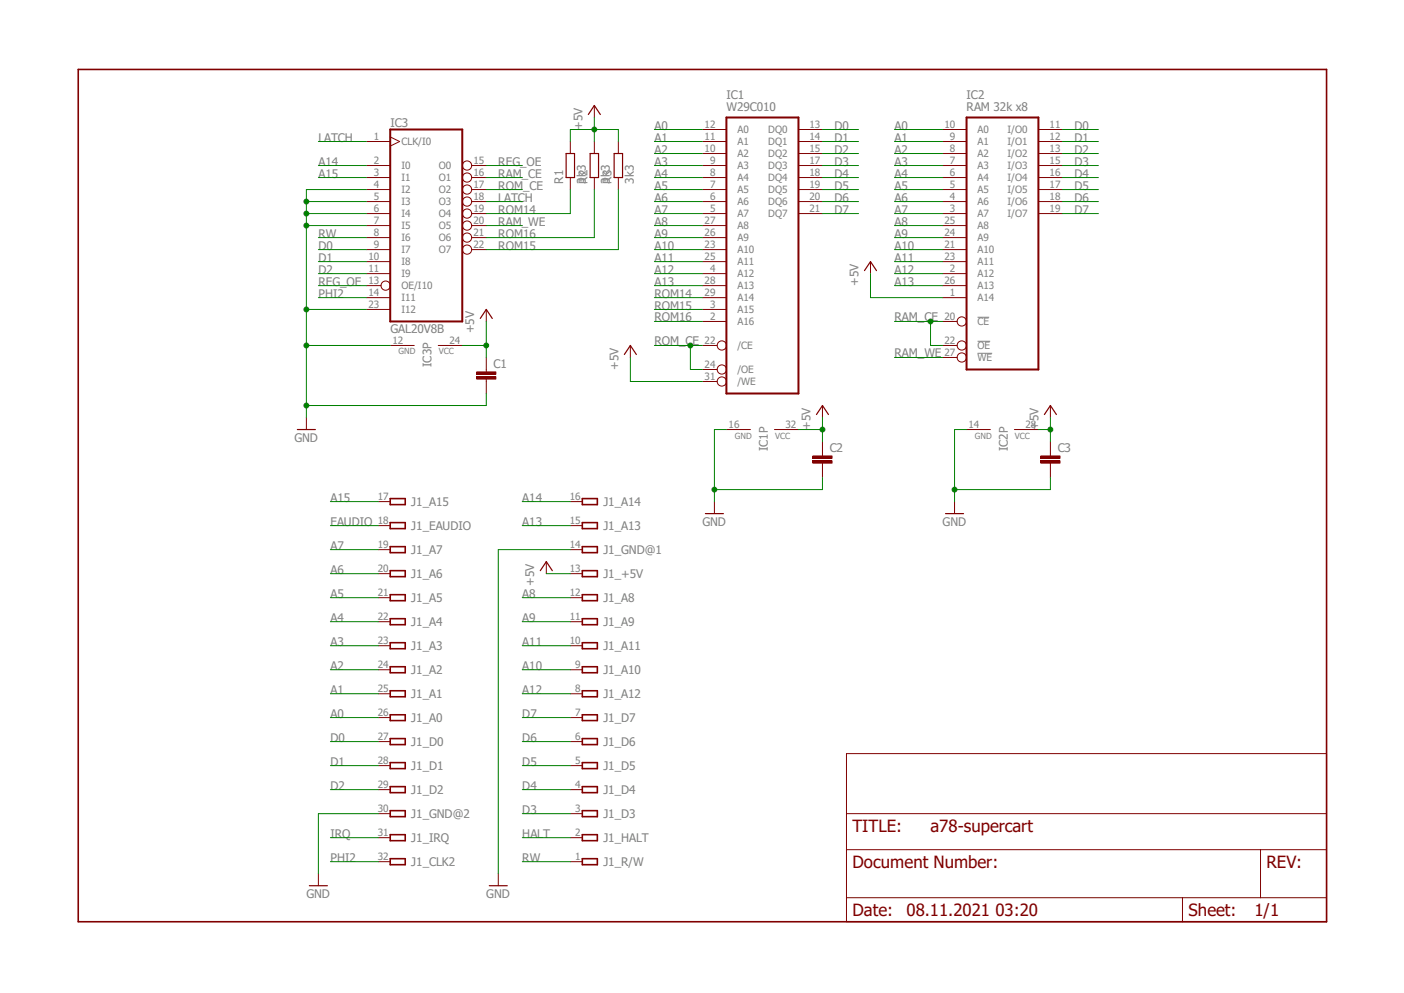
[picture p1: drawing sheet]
<svg xmlns="http://www.w3.org/2000/svg" width="297mm" height="210mm" viewBox="0 0 297 210" stroke-linecap="round" stroke-linejoin="round" font-family="sans-serif">
<path d="M16 14.4l265 181.1M281 14.4l-265 181.1" fill="none" stroke="#fff" stroke-width=".21"/>
<path d="M206.8 72.2h2.7M206.8 67.1h2.5M206.8 74.7h3.1" fill="none" stroke="#808080" stroke-width=".21"/>
<g fill="none" stroke="#800000" stroke-width=".34">
<path d="M82.5 105.5h3.2v1.2h-3.2zM82.5 110.5h3.2v1.3h-3.2zM82.5 115.6h3.2v1.3h-3.2zM123.2 105.5h3.2v1.2h-3.2zM123.2 110.5h3.2v1.3h-3.2zM123.2 115.6h3.2v1.3h-3.2zM82.5 120.7h3.2v1.3h-3.2zM82.5 125.8h3.2v1.2h-3.2zM82.5 130.9h3.2v1.2h-3.2zM82.5 135.9h3.2v1.3h-3.2zM123.2 120.7h3.2v1.3h-3.2zM123.2 125.8h3.2v1.2h-3.2z"/>
<path d="M123.2 130.9h3.2v1.2h-3.2zM123.2 135.9h3.2v1.3h-3.2zM82.5 141h3.2v1.3h-3.2zM82.5 146.1h3.2v1.3h-3.2zM82.5 151.2h3.2v1.2h-3.2zM82.5 156.2h3.2v1.3h-3.2zM123.2 141h3.2v1.3h-3.2zM123.2 146.1h3.2v1.3h-3.2zM123.2 151.2h3.2v1.2h-3.2zM123.2 156.2h3.2v1.3h-3.2zM82.5 161.3h3.2v1.3h-3.2zM82.5 166.4h3.2v1.2h-3.2z"/>
<path d="M82.5 171.4h3.2v1.3h-3.2zM82.5 176.5h3.2v1.3h-3.2zM123.2 161.3h3.2v1.3h-3.2zM123.2 166.4h3.2v1.2h-3.2zM123.2 171.4h3.2v1.3h-3.2zM123.2 176.5h3.2v1.3h-3.2zM82.5 181.6h3.2v1.3h-3.2zM123.2 181.6h3.2v1.3h-3.2z"/>
</g>
<g fill="none" stroke="#800000" stroke-width=".21">
<path d="M148.6 27.4h5.1M148.6 29.9h5.1M148.6 32.5h5.1M148.6 35h5.1M148.6 37.5h5.1M168.9 27.4h5.1M168.9 29.9h5.1M168.9 32.5h5.1M168.9 35h5.1M168.9 37.5h5.1M199.4 27.4h5.1M199.4 29.9h5.1"/>
<path d="M199.4 32.5h5.1M199.4 35h5.1M199.4 37.5h5.1M219.7 27.4h5M219.7 29.9h5M219.7 32.5h5M219.7 35h5M219.7 37.5h5M148.6 40.1h5.1M148.6 42.6h5.1M148.6 45.2h5.1M148.6 47.7h5.1"/>
<path d="M148.6 50.2h5.1M148.6 52.8h5.1M148.6 55.3h5.1M148.6 57.9h5.1M168.9 40.1h5.1M168.9 42.6h5.1M168.9 45.2h5.1M199.4 40.1h5.1M199.4 42.6h5.1M199.4 45.2h5.1M199.4 47.7h5.1M199.4 50.2h5.1"/>
<path d="M199.4 52.8h5.1M199.4 55.3h5.1M199.4 57.9h5.1M219.7 40.1h5M219.7 42.6h5M219.7 45.2h5M102.9 65.4v2.6M102.9 78.1v.6M148.6 60.4h5.1M148.6 62.9h5.1M148.6 65.4h5.1M148.6 68h5.1"/>
<path d="M148.6 73.1h3.1M148.6 78.1h3.1M199.4 60.4h5.1M199.4 62.9h5.1M199.4 68h3.1M199.4 73.1h3.1M199.4 75.6h3.1M102.9 80.2v.5M148.6 80.7h3.1M153.7 90.8h5M163.8 90.8h5.1M174 85.8v2.5"/>
<path d="M204.5 90.8h5M214.6 90.8h5.1M222.2 85.8v2.5M80 106.1h2.5M80 111.2h2.5M80 116.2h2.5M115.6 118.8v2.5M120.6 106.1h2.6M120.6 111.2h2.6M120.6 116.2h2.6M151.1 106.1v2.5M201.9 106.1v2.5"/>
<path d="M80 121.3h2.5M80 126.4h2.5M80 131.5h2.5M80 136.6h2.5M120.6 121.3h2.6M120.6 126.4h2.6M120.6 131.5h2.6M120.6 136.6h2.6M80 141.6h2.5M80 146.7h2.5M80 151.8h2.5M80 156.8h2.5"/>
<path d="M120.6 141.6h2.6M120.6 146.7h2.6M120.6 151.8h2.6M120.6 156.8h2.6M80 161.9h2.5M80 167h2.5M80 172.1h2.5M80 177.2h2.5M120.6 161.9h2.6M120.6 167h2.6M120.6 172.1h2.6M120.6 177.2h2.6"/>
<path d="M67.4 184.8v2.5M80 182.2h2.5M105.4 184.8v2.5M120.6 182.2h2.6"/>
<circle cx="152.7" cy="73.1" r=".98"/>
<circle cx="152.7" cy="78.1" r=".98"/>
<circle cx="203.5" cy="73.1" r=".98"/>
<circle cx="203.5" cy="68" r=".98"/>
<circle cx="203.5" cy="75.6" r=".98"/>
<circle cx="152.7" cy="80.7" r=".98"/>
</g>
<path d="M101.6 67.4l1.3-2 1.2 2M172.7 87.7l1.3-1.9 1.3 1.9M220.9 87.7l1.3-1.9 1.3 1.9M149.2 108.6h3.8M200 108.6h3.8M114.3 120.7l1.3-1.9 1.2 1.9M65.4 187.3h3.9M103.5 187.3h3.8" fill="none" stroke="#800000" stroke-width=".25"/>
<path d="M153.7 24.8h15.2v58.4h-15.2zM204.5 24.8h15.2v53.3h-15.2z" fill="none" stroke="#800000" stroke-width=".42"/>
<path d="M100.8 79.7h4.1v.5h-4.1z" fill-rule="evenodd" fill="#800000"/>
<path d="M100.8 79.7h4.1v.5h-4.1z" fill="none" stroke="#800000" stroke-width=".21"/>
<path d="M100.8 78.7h4.1v.5h-4.1z" fill-rule="evenodd" fill="#800000"/>
<path d="M100.8 78.7h4.1v.5h-4.1zM102.9 75.6v2.5M102.9 80.7v2.5M174 95.9v.5M174 98v.5" fill="none" stroke="#800000" stroke-width=".21"/>
<path d="M172 97.5h4v.5h-4z" fill-rule="evenodd" fill="#800000"/>
<path d="M172 97.5h4v.5h-4z" fill="none" stroke="#800000" stroke-width=".21"/>
<path d="M172 96.4h4v.5h-4z" fill-rule="evenodd" fill="#800000"/>
<path d="M172 96.4h4v.5h-4zM174 93.4v2.5M174 98.5v2.5M222.2 95.9v.5M222.2 98v.5" fill="none" stroke="#800000" stroke-width=".21"/>
<path d="M220.2 97.5h4v.5h-4z" fill-rule="evenodd" fill="#800000"/>
<path d="M220.2 97.5h4v.5h-4z" fill="none" stroke="#800000" stroke-width=".21"/>
<path d="M220.2 96.4h4v.5h-4z" fill-rule="evenodd" fill="#800000"/>
<g fill="none" stroke="#800000" stroke-width=".21">
<path d="M77.5 35h5M77.5 37.5h5M77.5 29.9h5M82.5 29l2 .9-2 1M99.8 35h3.1M99.8 37.5h3.1M120.6 29.9v2.6M120.6 37.5v2.6M125.7 22.3v2.5M125.7 29.9v2.6M125.7 37.5v2.6M130.8 29.9v2.6"/>
<path d="M130.8 37.5v2.6M77.5 40.1h5M77.5 42.6h5M77.5 45.2h5M77.5 47.7h5M77.5 50.2h5M77.5 52.8h5M77.5 55.3h5M77.5 57.9h5M99.8 40.1h3.1M99.8 42.6h3.1M99.8 45.2h3.1"/>
<path d="M99.8 47.7h3.1M99.8 50.2h3.1M99.8 52.8h3.1M184.1 55.3v2.6M77.5 62.9h5M77.5 60.4h3.1M77.5 65.4h5M82.5 73.1h5.1M92.7 73.1h5.1M133.3 73.1v2.5M64.8 88.3v2.5M220.2 96.4h4v.5h-4z"/>
<path d="M222.2 93.4v2.5M222.2 98.5v2.5M179.1 159.4h101.5v35.5h-101.5zM179.1 179.7h101.5M179.1 172.1h101.5M266.7 179.7v10.2M179.1 189.9h101.5M250.1 189.9v5"/>
<circle cx="98.8" cy="35" r=".98"/>
<circle cx="98.8" cy="37.5" r=".98"/>
<circle cx="98.8" cy="47.7" r=".98"/>
<circle cx="98.8" cy="45.2" r=".98"/>
<circle cx="98.8" cy="50.2" r=".98"/>
<circle cx="98.8" cy="52.8" r=".98"/>
<circle cx="98.8" cy="40.1" r=".98"/>
<circle cx="98.8" cy="42.6" r=".98"/>
<circle cx="81.6" cy="60.4" r=".98"/>
</g>
<path d="M119.8 32.5h1.7v5h-1.7zM124.5 24.2l1.2-1.9 1.3 1.9M124.8 32.5h1.8v5h-1.8zM129.9 32.5h1.8v5h-1.8zM182.9 57.2l1.2-1.9 1.3 1.9M132.1 75l1.2-1.9 1.3 1.9M62.9 90.8h3.8" fill="none" stroke="#800000" stroke-width=".25"/>
<path d="M82.5 27.4h15.3v40.6h-15.3z" fill="none" stroke="#800000" stroke-width=".42"/>
<path d="M16.6 14.7h264v180.2h-264z" fill="none" stroke="#800000" stroke-width=".34"/>
<g fill="none" stroke="#008000" stroke-width=".21">
<path d="M138.4 27.4h10.2M138.4 29.9h10.2M138.4 32.5h10.2M138.4 35h10.2M174 27.4h7.6M174 29.9h7.6M174 32.5h7.6M174 35h7.6M174 37.5h7.6M189.2 27.4h10.2M189.2 29.9h10.2M189.2 32.5h10.2"/>
<path d="M189.2 35h10.2M224.7 27.4h7.7M224.7 29.9h7.7M224.7 32.5h7.7M224.7 35h7.7M224.7 37.5h7.7M67.4 52.8h10.1M67.4 55.3h10.1M67.4 57.9h10.1M174 40.1h7.6M174 42.6h7.6M174 45.2h7.6"/>
<path d="M224.7 40.1h7.7M224.7 42.6h7.7M224.7 45.2h7.7M153.7 90.8h-2.6v15.3M120.6 116.2h-15.2v68.6M174 101v2.5h-22.9M69.9 136.6h10.1M69.9 151.8h10.1M69.9 146.7h10.1M69.9 141.6h10.1M69.9 156.8h10.1M110.5 151.8h10.1"/>
<path d="M110.5 156.8h10.1M69.9 161.9h10.1M69.9 167h10.1M80 172.1h-12.6v12.7M110.5 161.9h10.1M110.5 167h10.1M110.5 172.1h10.1"/>
</g>
<circle cx="151.1" cy="103.5" r=".51" fill="#008000"/>
<g fill="none" stroke="#008000" stroke-width=".21">
<path d="M204.5 90.8h-2.6v15.3M222.2 101v2.5h-20.3"/>
<circle cx="151.1" cy="103.5" r=".51"/>
</g>
<circle cx="201.9" cy="103.5" r=".51" fill="#008000"/>
<g fill="none" stroke="#008000" stroke-width=".21">
<path d="M64.8 65.4v22.9M64.8 73.1h17.7"/>
<circle cx="201.9" cy="103.5" r=".51"/>
</g>
<circle cx="64.8" cy="73.1" r=".51" fill="#008000"/>
<g fill="none" stroke="#008000" stroke-width=".21">
<path d="M102.9 83.2v2.6h-38.1"/>
<circle cx="64.8" cy="73.1" r=".51"/>
</g>
<circle cx="64.8" cy="85.8" r=".51" fill="#008000"/>
<g fill="none" stroke="#008000" stroke-width=".21">
<path d="M64.8 65.4h12.7"/>
<circle cx="64.8" cy="85.8" r=".51"/>
</g>
<circle cx="64.8" cy="65.4" r=".51" fill="#008000"/>
<g fill="none" stroke="#008000" stroke-width=".21">
<path d="M64.8 42.6h12.7M77.5 40.1h-12.7v25.3"/>
<circle cx="64.8" cy="65.4" r=".51"/>
</g>
<circle cx="64.8" cy="42.6" r=".51" fill="#008000"/>
<g fill="none" stroke="#008000" stroke-width=".21">
<path d="M64.8 45.2h12.7"/>
<circle cx="64.8" cy="42.6" r=".51"/>
</g>
<circle cx="64.8" cy="45.2" r=".51" fill="#008000"/>
<g fill="none" stroke="#008000" stroke-width=".21">
<path d="M64.8 47.7h12.7"/>
<circle cx="64.8" cy="45.2" r=".51"/>
</g>
<circle cx="64.8" cy="47.7" r=".51" fill="#008000"/>
<g fill="none" stroke="#008000" stroke-width=".21">
<path d="M168.9 90.8h5.1M174 88.3v5.1M115.6 121.3h5"/>
<circle cx="64.8" cy="47.7" r=".51"/>
</g>
<circle cx="174" cy="90.8" r=".51" fill="#008000"/>
<g fill="none" stroke="#008000" stroke-width=".21">
<path d="M219.7 90.8h2.5M222.2 88.3v5.1"/>
<circle cx="174" cy="90.8" r=".51"/>
</g>
<circle cx="222.2" cy="90.8" r=".51" fill="#008000"/>
<g fill="none" stroke="#008000" stroke-width=".21">
<path d="M184.1 57.9v5h15.3M97.8 73.1h5.1M102.9 68v7.6M133.3 75.6v5.1h15.3"/>
<circle cx="222.2" cy="90.8" r=".51"/>
</g>
<circle cx="102.9" cy="73.1" r=".51" fill="#008000"/>
<g fill="none" stroke="#008000" stroke-width=".21">
<path d="M120.6 29.9v-2.5h10.2v2.5M125.7 27.4v2.5"/>
<circle cx="102.9" cy="73.1" r=".51"/>
</g>
<circle cx="125.7" cy="27.4" r=".51" fill="#008000"/>
<g fill="none" stroke="#008000" stroke-width=".21">
<path d="M67.4 35h10.1M67.4 37.5h10.1M67.4 29.9h10.1M125.7 24.8v2.6M138.4 37.5h10.2M189.2 37.5h10.2M67.4 50.2h10.1M102.9 42.6h7.6M138.4 47.7h10.2M138.4 50.2h10.2M138.4 55.3h10.2M138.4 52.8h10.2"/>
<path d="M138.4 57.9h10.2M138.4 40.1h10.2M138.4 42.6h10.2M138.4 45.2h10.2M189.2 47.7h10.2M189.2 50.2h10.2M189.2 55.3h10.2M189.2 52.8h10.2M189.2 57.9h10.2M189.2 40.1h10.2M189.2 42.6h10.2M189.2 45.2h10.2"/>
<path d="M67.4 62.9h10.1M138.4 60.4h10.2M138.4 73.1h10.2M146 73.1v5h2.6M189.2 60.4h10.2M69.9 106.1h10.1M69.9 111.2h10.1M69.9 116.2h10.1M110.5 106.1h10.1M110.5 111.2h10.1M69.9 126.4h10.1M69.9 131.5h10.1"/>
<path d="M69.9 121.3h10.1M110.5 126.4h10.1M110.5 131.5h10.1M110.5 136.6h10.1M110.5 141.6h10.1M110.5 146.7h10.1M69.9 177.2h10.1M110.5 177.2h10.1M69.9 182.2h10.1M110.5 182.2h10.1"/>
<circle cx="125.7" cy="27.4" r=".51"/>
</g>
<circle cx="146" cy="73.1" r=".51" fill="#008000"/>
<g fill="none" stroke="#008000" stroke-width=".21">
<path d="M102.9 40.1h7.6M120.6 40.1v5.1h-17.7M125.7 40.1v10.1h-22.8M130.8 40.1v12.7h-27.9M138.4 62.9h10.2M138.4 65.4h10.2M138.4 68h10.2M189.2 68h10.2M196.8 68v5.1h2.6"/>
<circle cx="146" cy="73.1" r=".51"/>
</g>
<circle cx="196.8" cy="68" r=".51" fill="#008000"/>
<g fill="none" stroke="#008000" stroke-width=".21">
<path d="M102.9 37.5h7.6M102.9 35h7.6M102.9 47.7h7.6M67.4 60.4h10.1M189.2 75.6h10.2"/>
<circle cx="196.8" cy="68" r=".51"/>
</g>
<g font-size="3.6" fill="#800000">
<text x="180.3" y="175.9">TITLE:</text>
<text x="196.9" y="175.9">a78-supercart</text>
<text x="180.3" y="183.5">Document Number:</text>
<text x="267.9" y="183.5">REV:</text>
<text x="180.3" y="193.7">Date:</text>
<text x="191.8" y="193.7">08.11.2021 03:20</text>
<text x="251.4" y="193.7">Sheet:</text>
<text x="265.4" y="193.7">1/1</text>
</g>
<g font-size="2.5" fill="#808080">
<text x="153.7" y="23.6">W29C010</text>
<text x="153.7" y="21">IC1</text>
<text x="204.5" y="21">IC2</text>
<text x="204.5" y="23.6">RAM 32k x8</text>
<text x="67.4" y="29.9">LATCH</text>
<text x="82.6" y="26.8">IC3</text>
<text x="123.2" y="27.4" transform="rotate(-90 123.2 27.4)">+5V</text>
<text x="138.4" y="27.4">A0</text>
<text x="138.4" y="29.9">A1</text>
<text x="176.5" y="27.4">D0</text>
<text x="176.5" y="29.9">D1</text>
<text x="189.2" y="27.4">A0</text>
<text x="189.2" y="29.9">A1</text>
<text x="227.3" y="27.4">D0</text>
<text x="227.3" y="29.9">D1</text>
<text x="67.4" y="35">A14</text>
<text x="105.4" y="35">REG_OE</text>
<text x="138.4" y="32.5">A2</text>
<text x="138.4" y="35">A3</text>
<text x="176.5" y="32.5">D2</text>
<text x="176.5" y="35">D3</text>
<text x="189.2" y="32.5">A2</text>
<text x="189.2" y="35">A3</text>
<text x="227.3" y="32.5">D2</text>
<text x="227.3" y="35">D3</text>
<text x="67.4" y="37.5">A15</text>
<text x="105.4" y="40.1">ROM_CE</text>
<text x="105.4" y="37.5">RAM_CE</text>
<text x="119.2" y="38.8" transform="rotate(-90 119.2 38.8)">R1</text>
<text x="124" y="38.8" transform="rotate(-90 124 38.8)">3k3</text>
<text x="124.2" y="38.8" transform="rotate(-90 124.2 38.8)">R2</text>
<text x="129" y="38.8" transform="rotate(-90 129 38.8)">3k3</text>
<text x="129.3" y="38.8" transform="rotate(-90 129.3 38.8)">R3</text>
<text x="134.1" y="38.8" transform="rotate(-90 134.1 38.8)">3k3</text>
<text x="138.4" y="37.5">A4</text>
<text x="138.4" y="40.1">A5</text>
<text x="176.5" y="37.5">D4</text>
<text x="176.5" y="40.1">D5</text>
<text x="189.2" y="37.5">A4</text>
<text x="189.2" y="40.1">A5</text>
<text x="227.3" y="37.5">D4</text>
<text x="227.3" y="40.1">D5</text>
<text x="105.4" y="42.6">LATCH</text>
<text x="105.4" y="45.2">ROM14</text>
<text x="105.4" y="47.7">RAM_WE</text>
<text x="138.4" y="47.7">A8</text>
<text x="138.4" y="42.6">A6</text>
<text x="138.4" y="45.2">A7</text>
<text x="176.5" y="42.6">D6</text>
<text x="176.5" y="45.2">D7</text>
<text x="189.2" y="47.7">A8</text>
<text x="189.2" y="42.6">A6</text>
<text x="189.2" y="45.2">A7</text>
<text x="227.3" y="42.6">D6</text>
<text x="227.3" y="45.2">D7</text>
<text x="67.4" y="52.8">D0</text>
<text x="67.4" y="50.3">RW</text>
<text x="105.4" y="52.8">ROM15</text>
<text x="105.4" y="50.3">ROM16</text>
<text x="138.4" y="50.3">A9</text>
<text x="138.4" y="52.8">A10</text>
<text x="189.2" y="50.3">A9</text>
<text x="189.2" y="52.8">A10</text>
<text x="67.4" y="55.3">D1</text>
<text x="67.4" y="57.9">D2</text>
<text x="138.4" y="55.3">A11</text>
<text x="138.4" y="57.9">A12</text>
<text x="189.2" y="55.3">A11</text>
<text x="189.2" y="57.9">A12</text>
<text x="67.4" y="63">PHI2</text>
<text x="67.4" y="60.4">REG_OE</text>
<text x="138.4" y="60.4">A13</text>
<text x="138.4" y="63">ROM14</text>
<text x="138.4" y="65.5">ROM15</text>
<text x="181.6" y="60.4" transform="rotate(-90 181.6 60.4)">+5V</text>
<text x="189.2" y="60.4">A13</text>
<text x="82.6" y="70.5">GAL20V8B</text>
<text x="100.3" y="70.5" transform="rotate(-90 100.3 70.5)">+5V</text>
<text x="138.4" y="68">ROM16</text>
<text x="189.2" y="68">RAM_CE</text>
<text x="91.3" y="77.6" transform="rotate(-90 91.3 77.6)">IC3P</text>
<text x="104.4" y="77.8">C1</text>
<text x="138.4" y="73.1">ROM_CE</text>
<text x="189.2" y="75.6">RAM_WE</text>
<text x="130.8" y="78.1" transform="rotate(-90 130.8 78.1)">+5V</text>
<text x="62.3" y="93.4">GND</text>
<text x="162.4" y="95.4" transform="rotate(-90 162.4 95.4)">IC1P</text>
<text x="171.5" y="90.8" transform="rotate(-90 171.5 90.8)">+5V</text>
<text x="175.5" y="95.5">C2</text>
<text x="213.2" y="95.4" transform="rotate(-90 213.2 95.4)">IC2P</text>
<text x="219.7" y="90.8" transform="rotate(-90 219.7 90.8)">+5V</text>
<text x="223.7" y="95.5">C3</text>
<text x="69.9" y="106.1">A15</text>
<text x="87" y="107.1">J1_A15</text>
<text x="110.5" y="106.1">A14</text>
<text x="127.6" y="107.1">J1_A14</text>
<text x="69.9" y="111.2">EAUDIO</text>
<text x="87" y="112.1">J1_EAUDIO</text>
<text x="110.5" y="111.2">A13</text>
<text x="127.6" y="112.1">J1_A13</text>
<text x="148.6" y="111.2">GND</text>
<text x="199.4" y="111.2">GND</text>
<text x="69.9" y="116.2">A7</text>
<text x="87" y="117.2">J1_A7</text>
<text x="127.6" y="117.2">J1_GND@1</text>
<text x="69.9" y="121.3">A6</text>
<text x="87" y="122.3">J1_A6</text>
<text x="113" y="123.9" transform="rotate(-90 113 123.9)">+5V</text>
<text x="127.6" y="122.3">J1_+5V</text>
<text x="69.9" y="131.5">A4</text>
<text x="69.9" y="126.4">A5</text>
<text x="87" y="127.4">J1_A5</text>
<text x="110.5" y="126.4">A8</text>
<text x="110.5" y="131.5">A9</text>
<text x="127.6" y="127.4">J1_A8</text>
<text x="69.9" y="136.6">A3</text>
<text x="87" y="132.5">J1_A4</text>
<text x="87" y="137.5">J1_A3</text>
<text x="110.5" y="136.6">A11</text>
<text x="127.6" y="132.5">J1_A9</text>
<text x="127.6" y="137.5">J1_A11</text>
<text x="69.9" y="141.6">A2</text>
<text x="87" y="142.6">J1_A2</text>
<text x="110.5" y="141.6">A10</text>
<text x="127.6" y="142.6">J1_A10</text>
<text x="69.9" y="146.7">A1</text>
<text x="87" y="147.7">J1_A1</text>
<text x="110.5" y="146.7">A12</text>
<text x="127.6" y="147.7">J1_A12</text>
<text x="69.9" y="151.8">A0</text>
<text x="87" y="152.7">J1_A0</text>
<text x="110.5" y="151.8">D7</text>
<text x="127.6" y="152.7">J1_D7</text>
<text x="69.9" y="156.8">D0</text>
<text x="69.9" y="161.9">D1</text>
<text x="87" y="157.8">J1_D0</text>
<text x="110.5" y="161.9">D5</text>
<text x="110.5" y="156.8">D6</text>
<text x="127.6" y="157.8">J1_D6</text>
<text x="69.9" y="167">D2</text>
<text x="87" y="162.9">J1_D1</text>
<text x="87" y="168">J1_D2</text>
<text x="110.5" y="167">D4</text>
<text x="127.6" y="162.9">J1_D5</text>
<text x="127.6" y="168">J1_D4</text>
<text x="87" y="173.1">J1_GND@2</text>
<text x="110.5" y="172.1">D3</text>
<text x="127.6" y="173.1">J1_D3</text>
<text x="69.9" y="177.2">IRQ</text>
<text x="87" y="178.1">J1_IRQ</text>
<text x="110.5" y="177.2">HALT</text>
<text x="127.6" y="178.1">J1_HALT</text>
<text x="69.9" y="182.2">PHI2</text>
<text x="87" y="183.2">J1_CLK2</text>
<text x="110.5" y="182.2">RW</text>
<text x="127.6" y="183.2">J1_R/W</text>
<text x="64.8" y="189.9">GND</text>
<text x="102.9" y="189.9">GND</text>
</g>
<g font-size="2.1" fill="#808080">
<text x="79.1" y="29.6">1</text>
<text x="149.1" y="27.1">12</text>
<text x="149.1" y="29.6">11</text>
<text x="156" y="28.2">A0</text>
<text x="162.5" y="28.2">DQ0</text>
<text x="171.2" y="27.1">13</text>
<text x="171.2" y="29.6">14</text>
<text x="199.8" y="27.1">10</text>
<text x="201" y="29.6">9</text>
<text x="206.8" y="28.2">A0</text>
<text x="213.1" y="28.2">I/O0</text>
<text x="222" y="27.1">11</text>
<text x="222" y="29.6">12</text>
<text x="79.1" y="34.6">2</text>
<text x="84.9" y="35.8">I0</text>
<text x="84.9" y="30.7">CLK/I0</text>
<text x="92.8" y="35.8">O0</text>
<text x="100.2" y="34.6">15</text>
<text x="149.1" y="32.1">10</text>
<text x="150.2" y="34.6">9</text>
<text x="156" y="30.7">A1</text>
<text x="156" y="33.2">A2</text>
<text x="156" y="35.8">A3</text>
<text x="162.5" y="30.7">DQ1</text>
<text x="162.5" y="33.2">DQ2</text>
<text x="162.5" y="35.8">DQ3</text>
<text x="171.2" y="32.1">15</text>
<text x="171.2" y="34.6">17</text>
<text x="201" y="34.6">7</text>
<text x="201" y="32.1">8</text>
<text x="206.8" y="35.8">A3</text>
<text x="206.8" y="33.2">A2</text>
<text x="206.8" y="30.7">A1</text>
<text x="213.1" y="30.7">I/O1</text>
<text x="213.1" y="33.2">I/O2</text>
<text x="213.1" y="35.8">I/O3</text>
<text x="222" y="32.1">13</text>
<text x="222" y="34.6">15</text>
<text x="79.1" y="37.2">3</text>
<text x="79.1" y="39.7">4</text>
<text x="84.9" y="38.3">I1</text>
<text x="84.9" y="40.9">I2</text>
<text x="92.8" y="38.3">O1</text>
<text x="92.8" y="40.9">O2</text>
<text x="100.2" y="37.2">16</text>
<text x="100.2" y="39.7">17</text>
<text x="150.2" y="37.2">8</text>
<text x="150.2" y="39.7">7</text>
<text x="156" y="38.3">A4</text>
<text x="156" y="40.9">A5</text>
<text x="162.5" y="38.3">DQ4</text>
<text x="162.5" y="40.9">DQ5</text>
<text x="171.2" y="37.2">18</text>
<text x="171.2" y="39.7">19</text>
<text x="201" y="39.7">5</text>
<text x="201" y="37.2">6</text>
<text x="206.8" y="40.9">A5</text>
<text x="206.8" y="38.3">A4</text>
<text x="213.1" y="38.3">I/O4</text>
<text x="213.1" y="40.9">I/O5</text>
<text x="222" y="37.2">16</text>
<text x="222" y="39.7">17</text>
<text x="79.1" y="42.2">5</text>
<text x="79.1" y="44.8">6</text>
<text x="79.1" y="47.3">7</text>
<text x="84.9" y="43.4">I3</text>
<text x="84.9" y="45.9">I4</text>
<text x="92.8" y="43.4">O3</text>
<text x="92.8" y="45.9">O4</text>
<text x="100.2" y="42.2">18</text>
<text x="100.2" y="44.8">19</text>
<text x="100.2" y="47.3">20</text>
<text x="149.1" y="47.3">27</text>
<text x="150.2" y="42.2">6</text>
<text x="150.2" y="44.8">5</text>
<text x="156" y="43.4">A6</text>
<text x="156" y="45.9">A7</text>
<text x="162.5" y="43.4">DQ6</text>
<text x="162.5" y="45.9">DQ7</text>
<text x="171.2" y="42.2">20</text>
<text x="171.2" y="44.8">21</text>
<text x="199.8" y="47.3">25</text>
<text x="201" y="44.8">3</text>
<text x="201" y="42.2">4</text>
<text x="206.8" y="45.9">A7</text>
<text x="206.8" y="43.4">A6</text>
<text x="213.1" y="43.4">I/O6</text>
<text x="213.1" y="45.9">I/O7</text>
<text x="222" y="42.2">18</text>
<text x="222" y="44.8">19</text>
<text x="79.1" y="49.9">8</text>
<text x="79.1" y="52.4">9</text>
<text x="84.9" y="48.5">I5</text>
<text x="84.9" y="51">I6</text>
<text x="84.9" y="53.6">I7</text>
<text x="92.8" y="48.5">O5</text>
<text x="92.8" y="51">O6</text>
<text x="92.8" y="53.6">O7</text>
<text x="100.2" y="49.9">21</text>
<text x="100.2" y="52.4">22</text>
<text x="149.1" y="49.9">26</text>
<text x="149.1" y="52.4">23</text>
<text x="156" y="48.5">A8</text>
<text x="156" y="51">A9</text>
<text x="156" y="53.6">A10</text>
<text x="199.8" y="52.4">21</text>
<text x="199.8" y="49.9">24</text>
<text x="206.8" y="53.6">A10</text>
<text x="206.8" y="51">A9</text>
<text x="206.8" y="48.5">A8</text>
<text x="77.9" y="54.9">10</text>
<text x="77.9" y="57.5">11</text>
<text x="84.9" y="56.1">I8</text>
<text x="84.9" y="58.6">I9</text>
<text x="149.1" y="54.9">25</text>
<text x="150.2" y="57.5">4</text>
<text x="156" y="56.1">A11</text>
<text x="156" y="58.6">A12</text>
<text x="199.8" y="54.9">23</text>
<text x="201" y="57.5">2</text>
<text x="206.8" y="58.6">A12</text>
<text x="206.8" y="56.1">A11</text>
<text x="77.9" y="62.6">14</text>
<text x="77.9" y="60">13</text>
<text x="77.9" y="65.1">23</text>
<text x="84.9" y="63.7">I11</text>
<text x="84.9" y="61.2">OE/I10</text>
<text x="149.1" y="60">28</text>
<text x="149.1" y="62.6">29</text>
<text x="150.2" y="65.1">3</text>
<text x="156" y="61.2">A13</text>
<text x="156" y="63.7">A14</text>
<text x="199.8" y="60">26</text>
<text x="201" y="62.6">1</text>
<text x="206.8" y="61.2">A13</text>
<text x="206.8" y="63.7">A14</text>
<text x="84.9" y="66.3">I12</text>
<text x="150.2" y="67.6">2</text>
<text x="156" y="66.3">A15</text>
<text x="156" y="68.7">A16</text>
<text x="199.8" y="67.6">20</text>
<text x="206.8" y="68.7">CE</text>
<text x="83" y="72.7">12</text>
<text x="95.1" y="72.7">24</text>
<text x="149.1" y="72.7">22</text>
<text x="149.1" y="77.8">24</text>
<text x="156" y="73.8">/CE</text>
<text x="199.8" y="72.7">22</text>
<text x="199.8" y="75.3">27</text>
<text x="206.8" y="73.8">OE</text>
<text x="206.8" y="76.4">WE</text>
<text x="149.1" y="80.3">31</text>
<text x="156" y="78.9">/OE</text>
<text x="156" y="81.4">/WE</text>
<text x="154.1" y="90.5">16</text>
<text x="166.2" y="90.5">32</text>
<text x="204.9" y="90.5">14</text>
<text x="217" y="90.5">28</text>
<text x="79.9" y="105.7">17</text>
<text x="120.6" y="105.7">16</text>
<text x="79.9" y="110.8">18</text>
<text x="120.6" y="110.8">15</text>
<text x="79.9" y="115.9">19</text>
<text x="120.6" y="115.9">14</text>
<text x="79.9" y="120.9">20</text>
<text x="120.6" y="120.9">13</text>
<text x="79.9" y="126">21</text>
<text x="79.9" y="131.1">22</text>
<text x="120.6" y="126">12</text>
<text x="120.6" y="131.1">11</text>
<text x="79.9" y="136.2">23</text>
<text x="120.6" y="136.2">10</text>
<text x="79.9" y="141.3">24</text>
<text x="121.7" y="141.3">9</text>
<text x="79.9" y="146.3">25</text>
<text x="121.7" y="146.3">8</text>
<text x="79.9" y="151.4">26</text>
<text x="121.7" y="151.4">7</text>
<text x="79.9" y="156.5">27</text>
<text x="79.9" y="161.6">28</text>
<text x="121.7" y="156.5">6</text>
<text x="121.7" y="161.6">5</text>
<text x="79.9" y="166.7">29</text>
<text x="121.7" y="166.7">4</text>
<text x="79.9" y="171.7">30</text>
<text x="121.7" y="171.7">3</text>
<text x="79.9" y="176.8">31</text>
<text x="121.7" y="176.8">2</text>
<text x="79.9" y="181.9">32</text>
<text x="121.7" y="181.9">1</text>
</g>
<g font-size="1.8" fill="#808080">
<text x="84.3" y="75">GND</text>
<text x="92.8" y="75">VCC</text>
<text x="155.4" y="92.8">GND</text>
<text x="164" y="92.8">VCC</text>
<text x="206.2" y="92.8">GND</text>
<text x="214.7" y="92.8">VCC</text>
</g>
</svg>
